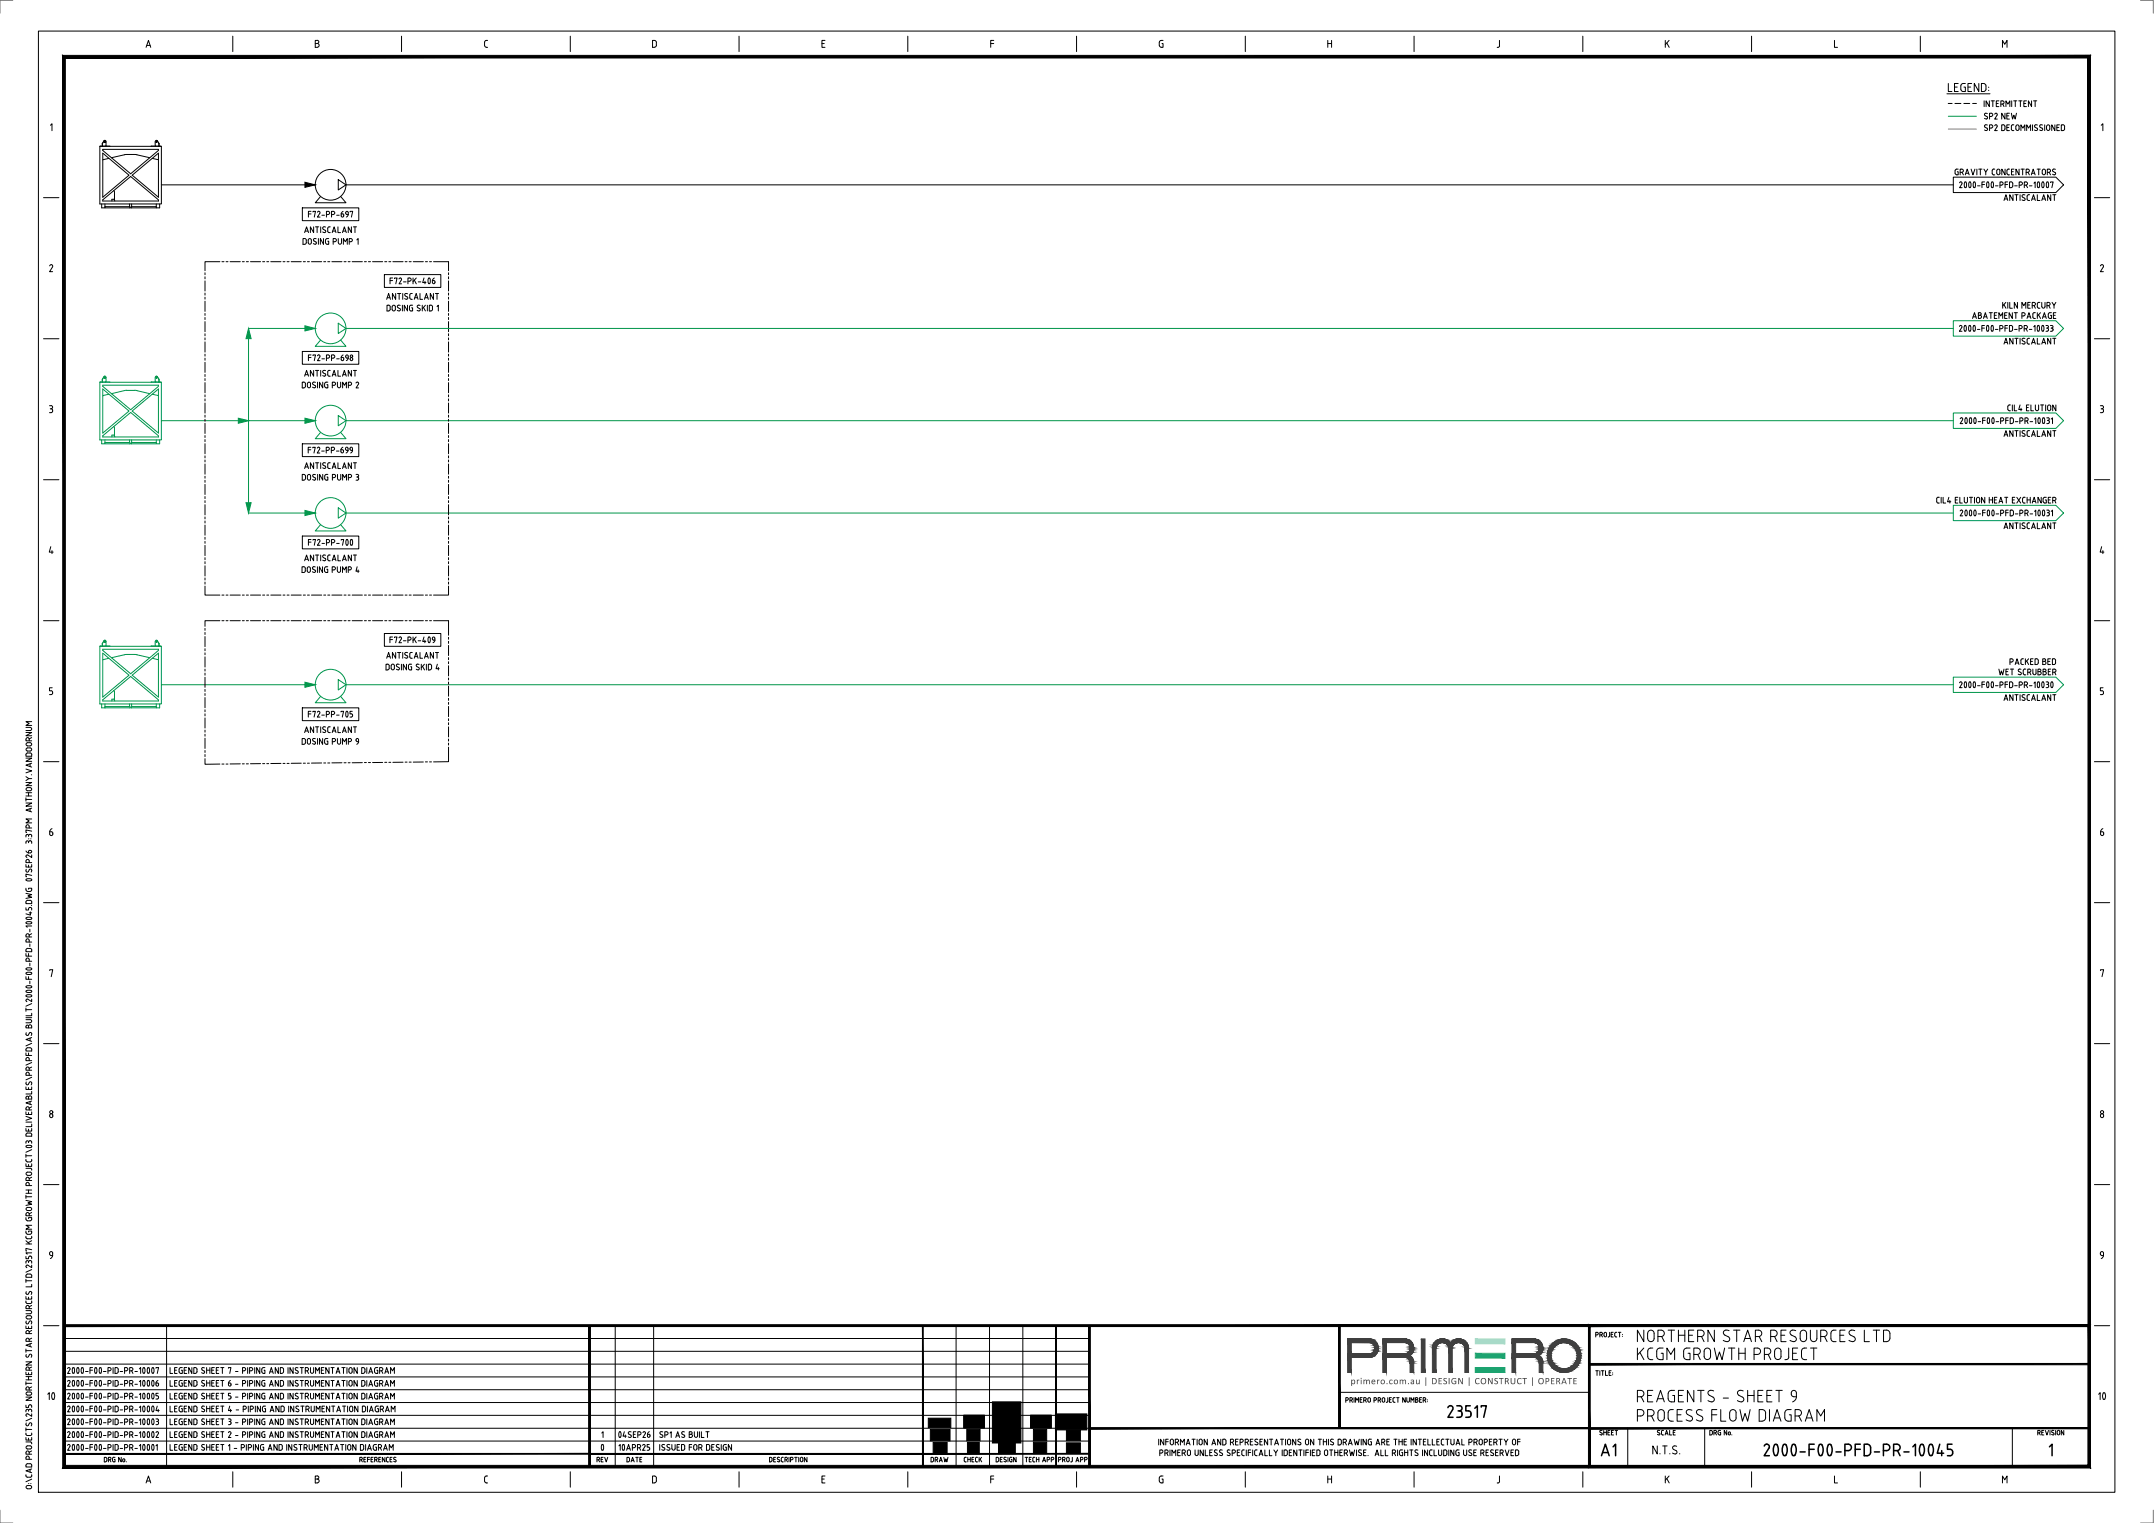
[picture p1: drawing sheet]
<svg xmlns="http://www.w3.org/2000/svg" width="841mm" height="594mm" viewBox="0 0 841 594" stroke-linecap="round" stroke-linejoin="round" font-family="sans-serif">
<g fill="none" stroke="#000" stroke-width=".39">
<path d="M15 12.1h810v570h-810zM759.5 36.6h16.8M38.9 57.1h24v22.5h-24zM39.1 57.1h3.8M39.9 56h.1M40.1 58.3h21.7v.4l-10.8 9.1-10.9-9.1zM40.1 59.7l10.2 8.6-10.2 8.6zM40.6 55l-.7 1v1M40.6 54.9l.5-.1 .3 .6M40.6 55l-.6 1v1.1M40.9 54.8h.1M40.9 55.2h.2l-.1 .4z"/>
<path d="M40.9 54.8l-.3 .1M40.9 55.1v.5M41.4 55.4l-.2 1.6M59 57.1h3.9M60.9 55.2h.2l-.1 .4zM61 54.8h.1M61 55.1v.5M61.1 54.8l.3 .1-.4-.1-.4 .3 .1 1.9M61.4 55l.7 1-.1 1.1M62 56h.1M760 40.4h1.5M762.6 40.4h2.3"/>
<path d="M766.1 40.4h2.2M769.5 40.4h1.5M39.7 79.6v1.5h22.6v-1.5M40.1 77.9l10.9-9.1 10.8 9.1v.5h-21.7zM40.9 79.6v1.5M42.5 61.8l-2.4 .6M44.4 74.3l.3 .7 .1 3.4M44.7 77.5l-1.1 .2v.7M48.5 60.4l-5 1.1M48.5 60.4h4.9M50.5 79.6v1M51.4 79.6l-.3 1.1"/>
<path d="M51.6 68.3l10.2-8.6v17.2zM52.6 60.3h.1M53.4 60.4l5 1.1M59.4 61.8l2.1 .4M61 79.6v1.5M61.5 62.2l.3 .2M62.9 72.1h60.1M125.1 76.6l-2.1 2.5h12l-2.1-2.5M132 70.1l3 2-3 2zM135 72.1h627M762 69.1h40l3 3-3 3h-40zM40.9 80.7h9.9"/>
<path d="M50.8 81l-.2 .1M51.1 81l.3 .1M51.4 80.6l9.6 .1M117.9 81.1h22.1v5h-22.1zM80 106.4v.8M80 108v.8M80 109.6v3.9M80 114.3v.8M80 115.9v.8M80 117.5v4M85.8 102.1h-5.8v3.5M86.6 102.1h.8"/>
<path d="M88.2 102.1h.7M89.7 102.1h4M94.5 102.1h.8M96.1 102.1h.8M97.7 102.1h3.9M102.4 102.1h.9M104.1 102.1h.7M105.6 102.1h4M110.4 102.1h.8M112 102.1h.8M113.6 102.1h3.9M118.3 102.1h.8"/>
<path d="M119.9 102.1h.8M121.5 102.1h4M126.3 102.1h.7M127.8 102.1h.9M129.5 102.1h3.9M134.2 102.1h.8M135.8 102.1h.8M137.4 102.1h4M142.2 102.1h.7M143.7 102.1h.8M145.3 102.1h4M149.9 107.1h22.1v5h-22.1z"/>
<path d="M150.1 102.1h.8M151.7 102.1h.7M153.2 102.1h4M158 102.1h.8M159.6 102.1h.8M161.2 102.1h3.9M165.9 102.1h.9M167.6 102.1h.7M169.1 102.1h5.9v3.5M175 106.4v.8M175 108v.8M175 109.6v3.9"/>
<path d="M175 117.5v4M80 122.3v.7M80 123.8v.8M80 125.4v4M80 130.2v.8M80 131.8v.8M80 133.4v3.9M80 138.1v.8M80 139.7v.8M117.9 137.1h22.1v5h-22.1zM175 122.3v.7M175 123.8v.8"/>
<path d="M175 125.4v4M175 130.2v.8M175 131.8v.8M175 133.4v3.9M175 138.1v.8M175 139.7v.8M80 141.3v4M80 146.1v.8M80 147.7v.7M80 149.2v4M80 154v.8M80 155.6v.8"/>
<path d="M80 157.2v3.9M175 141.3v4M175 146.1v.8M175 147.7v.7M175 149.2v4M175 154v.8M175 155.6v.8M175 157.2v3.9M80 161.9v.8M80 163.5v.8M80 165.1v4M80 169.9v.8"/>
<path d="M80 171.5v.8M80 173.1v3.9M80 177.8v.8M80 179.4v.8M117.9 173.1h22.1v5h-22.1zM175 161.9v.8M175 163.5v.8M175 165.1v4M175 169.9v.8M175 171.5v.8M175 173.1v3.9M175 177.8v.8"/>
<path d="M175 179.4v.8M80 181v4M80 185.8v.7M80 187.3v.8M80 188.9v4M80 193.7v.8M80 195.3v.8M80 196.9v3.9M175 181v4M175 185.8v.7M175 187.3v.8M175 188.9v4"/>
<path d="M175 193.7v.8M175 195.3v.8M175 196.9v3.9M80 201.6v.8M80 203.2v.8M80 204.8v4M80 209.6v.8M80 211.2v.7M80 212.7v4M80 217.5v.8M80 219.1v.8M117.9 209.1h22.1v5h-22.1z"/>
<path d="M175 201.6v.8M175 203.2v.8M175 204.8v4M175 209.6v.8M175 211.2v.7M175 212.7v4M175 217.5v.8M175 219.1v.8M80 220.7v4M80 225.4v.8M80 227v.9M80 228.6v3.5h5.8"/>
<path d="M86.6 232.1h.8M88.2 232.1h.7M89.7 232.1h4M94.5 232.1h.8M96.1 232.1h.8M97.7 232.1h3.9M102.4 232.1h.9M104.1 232.1h.7M105.6 232.1h4M110.4 232.1h.8M112 232.1h.8M113.6 232.1h3.9"/>
<path d="M118.3 232.1h.8M119.9 232.1h.8M121.5 232.1h4M126.3 232.1h.7M127.8 232.1h.9M129.5 232.1h3.9M134.2 232.1h.8M135.8 232.1h.8M137.4 232.1h4M142.2 232.1h.7M143.7 232.1h.8M145.3 232.1h4"/>
<path d="M150.1 232.1h.8M151.7 232.1h.7M153.2 232.1h4M158 232.1h.8M159.6 232.1h.8M161.2 232.1h3.9M165.9 232.1h.9M167.6 232.1h.7M175 228.6v3.5h-5.9M175 220.7v4M175 225.4v.8M175 227v.9"/>
<path d="M80 245.1v.8M80 246.7v.8M80 248.3v3.9M80 253v.8M80 254.6v.8M80 256.2v4M85.8 242.1h-5.8v2.2M86.6 242.1h.8M88.2 242.1h.7M89.7 242.1h4M94.5 242.1h.8M96.1 242.1h.8"/>
<path d="M97.7 242.1h3.9M102.4 242.1h.9M104.1 242.1h.7M105.6 242.1h4M110.4 242.1h.8M112 242.1h.8M113.6 242.1h3.9M118.3 242.1h.8M119.9 242.1h.8M121.5 242.1h4M126.3 242.1h.7M127.8 242.1h.9"/>
<path d="M129.5 242.1h3.9M134.2 242.1h.8M135.8 242.1h.8M137.4 242.1h4M142.2 242.1h.7M143.7 242.1h.8M145.3 242.1h4M149.9 247.1h22.1v5h-22.1zM150.1 242.1h.8M151.7 242.1h.7M153.2 242.1h4M158 242.1h.8"/>
<path d="M159.6 242.1h.8M161.2 242.1h3.9M165.9 242.1h.9M167.6 242.1h.7M169.1 242.1h5.9v5.7M175 248.6v.8M175 250.2v.8M175 251.8v3.9M175 259.7v4M80 261v.8M80 262.6v.8M80 264.2v3.9"/>
<path d="M80 268.9v.8M80 270.5v.8M80 272.1v4M80 276.9v.7M80 278.4v.8M117.9 276.1h22.1v5h-22.1zM175 264.5v.7M175 266v.8M175 267.6v4M175 272.4v.8M175 274v.8M175 275.6v3.9"/>
<path d="M80 280v4M80 284.8v.8M80 286.4v.8M80 288v3.9M80 292.7v.8M80 294.3v.8M80 295.9v2.2l5.8-.1M86.6 298h.8M88.2 298h.7M93.7 298h-4M94.5 298h.8M96.1 298h.8"/>
<path d="M101.6 297.9h-3.9M102.4 297.9h.9M104.1 297.9h.7M109.6 297.8h-4M110.4 297.8h.8M112 297.8h.8M117.5 297.7h-3.9M118.3 297.7h.8M119.9 297.7h.8M125.5 297.6l-4 .1M126.3 297.6h.7M127.8 297.6h.9"/>
<path d="M133.4 297.5l-3.9 .1M134.2 297.5h.8M135.8 297.5h.8M141.4 297.5h-4M142.2 297.4h.7M143.7 297.4h.8M149.3 297.4h-4M150.1 297.4h.8M151.7 297.4h.7M157.2 297.3l-4 .1M158 297.3h.8M159.6 297.3h.8"/>
<path d="M165.1 297.2l-3.9 .1M165.9 297.2h.9M167.6 297.2h.7M175 291.4v5.7l-5.9 .1M175 280.3v.8M175 281.9v.8M175 283.5v4M175 288.3v.8M175 289.9v.7"/>
<circle cx="129" cy="72.1" r="6"/>
</g>
<g fill="none" stroke="#00954a" stroke-width=".39">
<path d="M760 45.4h11M123 128.1h-26.1v72h26.1M125.1 132.6l-2.1 2.5h12l-2.1-2.5M132 126.1l3 2-3 2zM135 128.1h627M762 125.1h40l3 3-3 3h-40zM38.9 149.1h24v22.5h-24zM39.1 149.1h3.8M39.9 148h.1M40.1 150.3h21.7v.4l-10.8 9.1-10.9-9.1zM40.1 151.7l10.2 8.6-10.2 8.6zM40.9 147.2h.2l-.1 .4z"/>
<path d="M40.9 147.1v.5M40.9 146.8l-1 1.2v1M41.4 147.4l-.2 1.6M41.4 147.4l-.1-.5-.5-.1a2.16 2.16 0 0 0-.8 2.3M42.5 153.8l-2.4 .6M48.5 152.4l-5 1.2M49.4 152.3h3.1M49.4 152.2l-.9 .1M52.5 152.2l.9 .1M52.6 152.2h.1M53.4 152.4l5 1.2M59 149.1h3.9"/>
<path d="M59.4 153.8l2.1 .4M60.9 147.2h.2l-.1 .4zM61 146.8l.4 .1M61 147.1v.5M61.3 146.9l-.3-.2-.4 .4 .1 1.9M61.4 147l.7 1-.1 1.1M61.5 154.3l.3 .1M62 148h.1M39.7 171.6v1.5h22.6v-1.5M40.1 170l10.9-9.1 10.8 9.1v.4h-21.7zM40.9 171.6v1M44.4 166.4l.3 .6"/>
<path d="M44.7 169.5l-1.1 .2v.7M44.7 167l.1 3.4M50.5 171.6v1M50.8 173l-.2 .1M50.8 172.7l-9.9-.1v.5M51.1 173l.3 .1M51.4 171.6l-.3 1.1M51.4 172.6h9.6v.5M51.6 160.3l10.2-8.6v17.2zM61 171.6v1M62.9 164.1h60.1M125.1 168.7l-2.1 2.4h12l-2.1-2.4"/>
<path d="M132 162.1l3 2-3 2zM135 164.1h627M762 161.1h40l3 3-3 3h-40zM132 198.1l3 2-3 2zM762 197.1h40l3 3-3 3h-40zM125.1 204.7l-2.1 2.4h12l-2.1-2.4M135 200.1h627M38.9 252.1h24v22.5h-24zM39.1 252.1h3.8M39.9 251h.1M40.1 253.3h21.7v.4l-10.8 9.1-10.9-9.1zM40.1 254.8l10.2 8.6-10.2 8.5z"/>
<path d="M40.9 250.2h.2l-.1 .4zM40.9 250.1v.5M40.9 249.8v-.1a2.28 2.28 0 0 0-1 2.3M41.4 250.4l-.2 1.6M41.4 250.4l-.1-.5-.5-.1a2.21 2.21 0 0 0-.8 2.3M42.5 256.8l-2.4 .6M48.5 255.4l-5 1.2M48.5 255.4h4.9M52.6 255.3h.1M53.4 255.4l5 1.2M59 252.1h3.9M59.4 256.8l2.1 .5"/>
<path d="M60.9 250.2h.2l-.1 .4zM61 249.8l.4 .1M61 250.1v.5M61.3 249.9l-.3-.2-.4 .4 .1 1.9M61.4 250l.7 1-.1 1.1M61.5 257.3l.3 .1M62 251h.1M39.7 274.6v1.5h22.6v-1.5M40.1 273l10.9-9.1 10.8 9.1v.4h-21.7zM40.9 274.6v1M44.4 269.4l.3 .6 .1 3.4M44.7 272.5l-1.1 .2v.7"/>
<path d="M50.5 274.6v1M50.8 276l-.2 .1M50.8 275.7l-9.9-.1v.5M51.1 276l.3 .1M51.4 274.6l-.3 1.1M51.4 275.6h9.6v.5M51.6 263.4l10.2-8.6v17.1zM61 274.6v1M62.9 267.1h60.1M125.1 271.7l-2.1 2.4h12l-2.1-2.4M132 265.1l3 2-3 2zM135 267.1h627"/>
<path d="M762 264.1h40l3 3-3 3h-40z"/>
<circle cx="129" cy="128.1" r="6"/>
<circle cx="129" cy="164.1" r="6"/>
<circle cx="129" cy="200.1" r="6"/>
<circle cx="129" cy="267.1" r="6"/>
</g>
<path d="M119 71.1l4 1-4 1z" fill="#000" stroke="#000" stroke-width=".39"/>
<g fill="#00954a" stroke="#00954a" stroke-width=".39">
<path d="M119 266.1l4 1-4 1z"/>
<path d="M119 163.1l4 1-4 1z"/>
<path d="M93 163.1l3.9 1-3.9 1z"/>
<path d="M119 199.1l4 1-4 1z"/>
<path d="M96 196.1h2l-1.1 4z"/>
<path d="M119 127.1l4 1-4 1z"/>
<path d="M96.9 128.1l1.1 4h-2z"/>
</g>
<path d="M760 50.3h11" fill="none" stroke="#ff7f00" stroke-width=".39"/>
<g fill="#3f3f3f" stroke="#3f3f3f" stroke-width=".39">
<path d="M568.5 522.3h1z"/>
<path d="M609.1 522.4h2.1z"/>
<path d="M608.1 535.1h4l-.9 .2z"/>
<path d="M525.7 522.3h9.2zM525.7 522.3h9.2z"/>
<path d="M525.7 522.3l9.8 .2zM525.7 522.3l9.8 .2z"/>
<path d="M525.7 522.5l10.4 .3-.6-.3zM525.7 522.5l10.4 .3h-10.4z"/>
<path d="M525.7 522.8l10.9 .4-.5-.4zM525.7 522.8l10.9 .4h-10.9z"/>
<path d="M525.7 523.2l11.3 .5-.4-.5zM525.7 523.2l11.3 .5h-11.3z"/>
<path d="M525.7 523.7h11.3zM525.7 523.7h11.3z"/>
<path d="M534.3 523.7h2.7zM534.3 523.7h2.7z"/>
<path d="M534.6 523.7l2.4 .1zM534.6 523.7l2.4 .1z"/>
<path d="M535 523.8l2.2 .2zM535 523.8l2.2 .2z"/>
<path d="M535.3 524l2 .3-.1-.3zM535.3 524l2 .3h-1.7zM535.6 524.3h1.7zM535.6 524.3h1.7z"/>
<path d="M535.6 524.3l1.8 .3-.1-.3zM535.6 524.3l1.8 .3h-1.6z"/>
<path d="M535.8 524.6l1.7 .3-.1-.3zM535.8 524.6l1.7 .3h-1.5z"/>
<path d="M536 524.9h1.5zM536 524.9h1.5z"/>
<path d="M536 524.9l1.6 .4-.1-.4zM536 524.9l1.6 .4h-1.4z"/>
<path d="M536.2 525.3l1.4 .2v-.2zM536.2 525.3l1.4 .2h-1.4z"/>
<path d="M536.2 525.5l1.4 .2zM536.2 525.5l1.4 .2z"/>
<path d="M536.2 525.7l1.4 .3v-.3zM536.2 525.7l1.4 .3h-1.4z"/>
<path d="M536.2 526l1.4 .2zM536.2 526l1.4 .2z"/>
<path d="M536.2 526.2l1.4 .3v-.3zM536.2 526.2l1.4 .3h-1.4z"/>
<path d="M536.2 526.5l1.3 .4 .1-.4zM536.2 526.5l1.3 .4h-1.5zM536 526.9h1.5zM536 526.9h1.5z"/>
<path d="M536 526.9l1.4 .3 .1-.3zM536 526.9l1.4 .3h-1.6z"/>
<path d="M535.8 527.2l1.5 .3 .1-.3zM535.8 527.2l1.5 .3h-1.7zM535.6 527.5h1.7zM535.6 527.5h1.7z"/>
<path d="M535.6 527.5l1.6 .2 .1-.2zM535.3 527.7l.3-.2 1.6 .2z"/>
<path d="M535.3 527.7l1.7 .2 .2-.2zM535 527.9l.3-.2 1.7 .2z"/>
<path d="M535 527.9h2zM534.6 528h2.4z"/>
<path d="M534.6 528h2.4zM534.3 528h2.7z"/>
<path d="M525.7 523.7l1.4 4.3v-4.3zM525.7 523.7l1.4 4.3h-1.4z"/>
<path d="M525.7 528h11.3zM525.7 528h11.3z"/>
<path d="M525.7 528l10.9 .5 .4-.5zM525.7 528l10.9 .5h-10.9z"/>
<path d="M525.7 528.5l10.4 .4 .5-.4zM525.7 528.5l10.4 .4h-10.4z"/>
<path d="M525.7 528.9l9.8 .3 .6-.3zM525.7 528.9l9.8 .3h-9.8z"/>
<path d="M525.7 529.2h9.8zM525.7 529.2l9.2 .2z"/>
<path d="M525.7 529.4h9.2zM525.7 529.4l8.6 .1z"/>
<path d="M525.7 529.5l1.4 5.9v-5.9zM525.7 529.5l1.4 5.9h-1.4z"/>
<path d="M539.4 522.3h9.4zM539.4 522.3h9.4z"/>
<path d="M539.4 522.3l10 .2-.6-.2zM539.4 522.3l10 .2h-10z"/>
<path d="M539.4 522.5l10.6 .3-.6-.3zM539.4 522.5l10.6 .3h-10.6z"/>
<path d="M539.4 522.8l11.1 .5-.5-.5zM539.4 522.8l11.1 .5h-11.1z"/>
<path d="M539.4 523.3l11.4 .4-.3-.4zM539.4 523.3l11.4 .4h-11.4z"/>
<path d="M548.1 523.7h2.7zM548.1 523.7h2.7z"/>
<path d="M548.5 523.7l2.4 .1zM548.5 523.7l2.4 .1z"/>
<path d="M548.7 523.8h2.2zM548.7 523.8h2.2z"/>
<path d="M548.8 523.8l2.2 .2zM548.8 523.8l2.2 .2z"/>
<path d="M549.1 524l2 .3-.1-.3zM549.1 524l2 .3h-1.7z"/>
<path d="M549.4 524.3l1.8 .1zM549.4 524.3l1.8 .1z"/>
<path d="M549.5 524.4l1.7 .2zM549.5 524.4l1.7 .2z"/>
<path d="M549.7 524.6l1.6 .3-.1-.3zM549.7 524.6l1.6 .3h-1.5z"/>
<path d="M549.8 524.9l1.6 .2zM549.8 524.9l1.6 .2z"/>
<path d="M549.9 525.1l1.5 .2v-.2zM549.9 525.1l1.5 .2h-1.4z"/>
<path d="M550 525.3l1.5 .4-.1-.4zM550 525.3l1.5 .4h-1.5z"/>
<path d="M550 525.7l1.5 .1zM550 525.7l1.5 .1z"/>
<path d="M550 525.8l1.4 .2 .1-.2zM550 525.8l1.4 .2h-1.4z"/>
<path d="M550 526l1.4 .4v-.4zM550 526l1.4 .4h-1.4z"/>
<path d="M550 526.4l1.4 .1zM550 526.4l1.4 .1z"/>
<path d="M550 526.5l1.3 .4 .1-.4zM550 526.5l1.3 .4h-1.5z"/>
<path d="M549.8 526.9l1.5 .2v-.2zM549.8 526.9l1.5 .2h-1.6z"/>
<path d="M549.7 527.1h1.6zM549.7 527.1l1.5 .1z"/>
<path d="M549.7 527.2l1.4 .3 .1-.3zM549.7 527.2l1.4 .3h-1.7z"/>
<path d="M549.4 527.5l1.6 .2 .1-.2zM549.1 527.7l.3-.2 1.6 .2z"/>
<path d="M549.1 527.7h1.9zM549.1 527.7h1.9z"/>
<path d="M549.1 527.7h1.9zM548.8 527.9h2.1z"/>
<path d="M548.8 527.9h2.1zM548.5 528h2.3z"/>
<path d="M548.5 528h2.3zM548.1 528h2.7z"/>
<path d="M539.4 523.7l1.5 4.3v-4.3zM539.4 523.7l1.5 4.3h-1.5z"/>
<path d="M539.4 528l11.2 .3 .2-.3zM539.4 528l11.2 .3h-11.2z"/>
<path d="M539.4 528.3l10.7 .5 .5-.5zM539.4 528.3l10.7 .5h-10.7z"/>
<path d="M539.4 528.8l11.2 .4-.5-.4zM539.4 528.8l11.2 .4h-11.2z"/>
<path d="M539.4 529.2l11.4 .3-.2-.3zM539.4 529.2l11.4 .3h-11.4z"/>
<path d="M548.1 529.5h2.7zM548.1 529.5h2.7z"/>
<path d="M548.4 529.5l2.5 .1zM548.4 529.5l2.5 .1z"/>
<path d="M548.8 529.6l2.2 .1zM548.8 529.6l2.2 .1z"/>
<path d="M549 529.7l2 .1zM549 529.7l2 .1z"/>
<path d="M549.1 529.8l2 .2-.1-.2zM549.1 529.8l2 .2z"/>
<path d="M549.4 530l1.8 .2-.1-.2zM549.4 530l1.8 .2h-1.6z"/>
<path d="M549.6 530.2l1.6 .1zM549.6 530.2l1.6 .1z"/>
<path d="M549.7 530.3l1.6 .2-.1-.2zM549.7 530.3l1.6 .2z"/>
<path d="M549.8 530.5l1.6 .4-.1-.4zM549.8 530.5l1.6 .4h-1.5z"/>
<path d="M549.9 530.9l1.5 .1zM549.9 530.9l1.5 .1z"/>
<path d="M550 531l1.4 .3v-.3zM550 531l1.4 .3h-1.4z"/>
<path d="M550 531.3l1.5 .3-.1-.3zM550 531.3l1.5 .3h-1.5z"/>
<path d="M550 531.6l1.5 3.8v-3.8zM550 531.6l1.5 3.8h-1.5z"/>
<path d="M539.4 529.5l1.5 5.9v-5.9zM539.4 529.5l1.5 5.9h-1.5z"/>
<path d="M554.4 522.3l1.5 13.1v-13.1zM554.4 522.3l1.5 13.1h-1.5z"/>
<path d="M562.7 522.3h.4zM562.1 522.3h1z"/>
<path d="M562.1 522.3h1.2zM562 522.3h1.3z"/>
<path d="M568.5 522.3h1.1zM568.3 522.3h1.3z"/>
<path d="M562 522.3l1.7 .1zM561.6 522.4h2.1z"/>
<path d="M568.3 522.3l1.8 .1zM567.9 522.4h2.2z"/>
<path d="M567.9 522.4h2.3zM567.7 522.4h2.5z"/>
<path d="M561.6 522.4h2.3zM561.4 522.4h2.5z"/>
<path d="M561.4 522.4l2.9 .2zM561 522.6h3.3z"/>
<path d="M567.7 522.4l2.9 .2zM567.4 522.6h3.2z"/>
<path d="M567.4 522.6l3.3 .1zM567.2 522.7h3.5z"/>
<path d="M561 522.6l3.4 .1zM560.9 522.7h3.5z"/>
<path d="M567.2 522.7l4 .2zM566.8 522.9l.4-.2 4 .2z"/>
<path d="M560.9 522.7l3.9 .2zM560.5 522.9l.4-.2 3.9 .2z"/>
<path d="M566.8 522.9l4.4 .1zM566.7 523h4.5z"/>
<path d="M560.5 522.9l4.4 .1zM560.5 522.9l4.4 .1z"/>
<path d="M560.4 523l4.9 .3-.4-.3zM560 523.3l.4-.3 4.9 .3z"/>
<path d="M566.7 523l4.9 .3-.4-.3zM566.3 523.3l.4-.3 4.9 .3z"/>
<path d="M566.3 523.3h5.4zM566.2 523.3h5.5z"/>
<path d="M560 523.3h5.4zM560 523.3h5.4z"/>
<path d="M566.2 523.3l5.9 .4-.4-.4zM566.2 523.3l5.9 .4h-6.2z"/>
<path d="M559.9 523.3l5.8 .4-.3-.4zM559.9 523.3l5.8 .4h-6.1z"/>
<path d="M565.9 523.7h6.2zM565.9 523.7h6.2z"/>
<path d="M559.6 523.7h6.1zM559.6 523.7h6.1z"/>
<path d="M569.2 523.7l2.9 .1zM569.2 523.7l2.9 .1z"/>
<path d="M565.9 523.7h2.8zM565.9 523.7l2.4 .1z"/>
<path d="M562.9 523.7l2.9 .1zM562.9 523.7l2.9 .1z"/>
<path d="M559.6 523.7h2.8zM559.5 523.8h2.5z"/>
<path d="M565.8 523.8h2.5zM565.8 523.8h2.5z"/>
<path d="M563.3 523.8h2.5zM563.3 523.8h2.5z"/>
<path d="M569.6 523.8l2.6 .1zM569.6 523.8l2.6 .1z"/>
<path d="M563.3 523.8h5zM563.3 523.8l4.6 .1z"/>
<path d="M559.5 523.8h2.5zM559.5 523.8l2.1 .1z"/>
<path d="M570.1 523.9l2.3 .2-.2-.2zM570.1 523.9l2.3 .2z"/>
<path d="M563.8 523.9l3.7 .2 .4-.2zM563.8 523.9l3.7 .2z"/>
<path d="M559.4 523.9l1.8 .2 .4-.2zM559.4 523.9l1.8 .2h-2z"/>
<path d="M570.4 524.1h2zM570.4 524.1h2z"/>
<path d="M559.2 524.1h1.9zM559.2 524.1h2z"/>
<path d="M570.5 524.1l2 .3-.1-.3zM570.5 524.1l2 .3h-1.7z"/>
<path d="M564.1 524.1l3.1 .3 .3-.3zM564.1 524.1l3.1 .3h-2.7z"/>
<path d="M559.2 524.1l1.6 .3 .3-.3zM559.2 524.1l1.6 .3h-1.7z"/>
<path d="M559.1 524.4l1.5 .3 .2-.3zM559.1 524.4l1.5 .3h-1.6z"/>
<path d="M570.8 524.4l1.8 .3-.1-.3zM570.8 524.4l1.8 .3h-1.6z"/>
<path d="M571 524.7h1.6zM571 524.7h1.6z"/>
<path d="M564.5 524.4l2.4 .3 .3-.3zM564.5 524.4l2.4 .3h-2.2z"/>
<path d="M559 524.7h1.6zM559 524.7h1.6z"/>
<path d="M571 524.7l1.8 .4-.2-.4zM571 524.7l1.8 .4h-1.6z"/>
<path d="M564.7 524.7l2 .4 .2-.4zM564.7 524.7l2 .4h-1.8z"/>
<path d="M559 524.7l1.4 .4 .2-.4zM559 524.7l1.4 .4h-1.5z"/>
<path d="M571.2 525.1l1.6 .2v-.2zM571.2 525.1l1.6 .2h-1.5z"/>
<path d="M558.9 525.1l1.4 .2 .1-.2zM558.9 525.1l1.4 .2h-1.5z"/>
<path d="M571.3 525.3l1.5 .2v-.2zM571.3 525.3l1.5 .2h-1.4z"/>
<path d="M564.9 525.1l1.6 .4 .2-.4zM564.9 525.1l1.6 .4h-1.4z"/>
<path d="M558.8 525.3l1.4 .2 .1-.2zM558.8 525.3l1.4 .2h-1.4z"/>
<path d="M571.4 525.5l1.5 .4-.1-.4zM571.4 525.5l1.5 .4h-1.5z"/>
<path d="M565.1 525.5l1.4 .4v-.4zM565.1 525.5l1.4 .4h-1.4z"/>
<path d="M558.8 525.5l1.4 .4v-.4zM558.8 525.5l1.4 .4h-1.4z"/>
<path d="M571.4 525.9l1.5 9.5v-9.5zM571.4 525.9l1.5 9.5h-1.5z"/>
<path d="M565.1 525.9l1.4 9.5v-9.5zM565.1 525.9l1.4 9.5h-1.4z"/>
<path d="M558.8 525.9l1.4 9.5v-9.5zM558.8 525.9l1.4 9.5h-1.4z"/>
<path d="M609.1 522.4l3 .2zM608.1 522.6l1-.2 3 .2z"/>
<path d="M608.1 522.6l5 .4-1-.4zM607.1 523l1-.4 5 .4z"/>
<path d="M607.1 523l6.9 .5-.9-.5zM606.3 523.5l.8-.5 6.9 .5z"/>
<path d="M606.3 523.5l7.9 .2-.2-.2zM606.3 523.5l7.9 .2h-8.1z"/>
<path d="M610.2 523.7l4.1 .1zM610.2 523.7l4.1 .1z"/>
<path d="M606.1 523.7h4.1zM606 523.8h3.3z"/>
<path d="M611 523.8l3.6 .2-.3-.2zM611 523.8l3.6 .2z"/>
<path d="M606 523.8l2.4 .2 .9-.2zM606 523.8l2.4 .2h-2.7z"/>
<path d="M611.9 524l2.9 .2zM611.9 524l2.9 .2z"/>
<path d="M605.7 524h2.7zM605.5 524.2h2.5z"/>
<path d="M612.3 524.2l2.6 .2-.1-.2zM612.3 524.2l2.6 .2z"/>
<path d="M605.5 524.2l2.1 .2 .4-.2zM605.5 524.2l2.1 .2h-2.3z"/>
<path d="M612.7 524.4l2.7 .5-.5-.5zM612.7 524.4l2.7 .5h-2z"/>
<path d="M605.3 524.4l1.5 .5 .8-.5zM605.3 524.4l1.5 .5h-1.9z"/>
<path d="M613.4 524.9h2zM613.4 524.9h2z"/>
<path d="M604.9 524.9h1.9zM604.8 524.9h2z"/>
<path d="M613.5 524.9l2.3 .6-.4-.6zM613.5 524.9l2.3 .6h-1.8z"/>
<path d="M604.8 524.9l1.4 .6 .6-.6zM604.8 524.9l1.4 .6h-1.7z"/>
<path d="M614 525.5l1.9 .3-.1-.3zM614 525.5l1.9 .3h-1.6z"/>
<path d="M604.5 525.5l1.5 .3 .2-.3zM604.5 525.5l1.5 .3h-1.7z"/>
<path d="M614.3 525.8l1.8 .5-.2-.5zM614.3 525.8l1.8 .5h-1.5z"/>
<path d="M604.3 525.8l1.4 .5 .3-.5zM604.3 525.8l1.4 .5h-1.6z"/>
<path d="M614.6 526.3l1.8 .5-.3-.5zM614.6 526.3l1.8 .5h-1.6z"/>
<path d="M604.1 526.3l1.4 .5 .2-.5zM604.1 526.3l1.4 .5h-1.6z"/>
<path d="M614.8 526.8l1.6 .3v-.3zM614.8 526.8l1.6 .3h-1.5z"/>
<path d="M603.9 526.8l1.4 .3 .2-.3zM603.9 526.8l1.4 .3h-1.5z"/>
<path d="M614.9 527.1l1.7 .7-.2-.7zM614.9 527.1l1.7 .7h-1.5z"/>
<path d="M603.8 527.1l1.3 .7 .2-.7zM603.8 527.1l1.3 .7h-1.4z"/>
<path d="M615.1 527.8l1.5 .1zM615.1 527.8l1.5 .1z"/>
<path d="M603.7 527.8h1.4zM603.7 527.8l1.4 .1z"/>
<path d="M615.2 527.9l1.5 .9-.1-.9zM615.2 527.9l1.5 .9h-1.5z"/>
<path d="M603.6 527.9l1.4 .9 .1-.9zM603.6 527.9l1.4 .9h-1.4z"/>
<path d="M615.2 528.8l1.4 .9 .1-.9zM615.2 528.8l1.4 .9h-1.4z"/>
<path d="M603.6 528.8l1.5 .9-.1-.9zM603.6 528.8l1.5 .9h-1.5z"/>
<path d="M615.2 529.7h1.4zM615.2 529.7l1.4 .2z"/>
<path d="M603.6 529.7l1.5 .2zM603.6 529.7l1.5 .2z"/>
<path d="M615.1 529.9l1.3 .7 .2-.7zM615.1 529.9l1.3 .7h-1.5z"/>
<path d="M603.7 529.9l1.6 .7-.2-.7zM603.7 529.9l1.6 .7h-1.5z"/>
<path d="M614.9 530.6l1.5 .2v-.2zM614.9 530.6l1.5 .2h-1.6z"/>
<path d="M603.8 530.6l1.7 .2-.2-.2zM603.8 530.6l1.7 .2h-1.6z"/>
<path d="M614.8 530.8l1.3 .6 .3-.6zM614.8 530.8l1.3 .6h-1.5z"/>
<path d="M603.9 530.8l1.8 .6-.2-.6zM603.9 530.8l1.8 .6h-1.6z"/>
<path d="M614.6 531.4l1.3 .4 .2-.4zM614.6 531.4l1.3 .4h-1.6z"/>
<path d="M604.1 531.4l1.9 .4-.3-.4zM604.1 531.4l1.9 .4h-1.7z"/>
<path d="M614.3 531.8l1.5 .3 .1-.3zM614.3 531.8l1.5 .3h-1.8z"/>
<path d="M604.3 531.8l1.9 .3-.2-.3zM604.3 531.8l1.9 .3h-1.7z"/>
<path d="M614 532.1l1.4 .6 .4-.6zM613.5 532.7l.5-.6 1.4 .6z"/>
<path d="M604.5 532.1l2.3 .6-.6-.6zM604.5 532.1l2.3 .6h-2z"/>
<path d="M613.5 532.7h1.9zM613.5 532.7h1.9z"/>
<path d="M604.8 532.7h2zM604.8 532.7h2z"/>
<path d="M613.4 532.7l1.5 .5 .5-.5zM612.7 533.2l.7-.5 1.5 .5z"/>
<path d="M604.9 532.7l2.7 .5-.8-.5zM604.9 532.7l2.7 .5h-2.3z"/>
<path d="M612.7 533.2l2.1 .3 .1-.3zM612.3 533.5l.4-.3 2.1 .3z"/>
<path d="M605.3 533.2l2.7 .3zM605.3 533.2l2.7 .3h-2.5z"/>
<path d="M612.3 533.5h2.5zM611.9 533.6h2.7z"/>
<path d="M605.5 533.5l2.9 .1zM605.5 533.5l2.9 .1z"/>
<path d="M611.9 533.6l2.4 .3 .3-.3zM611 533.9l.9-.3 2.4 .3z"/>
<path d="M605.7 533.6l3.6 .3zM605.7 533.6l3.6 .3h-3.3z"/>
<path d="M611 533.9h3.3zM610.2 533.9h4z"/>
<path d="M606 533.9h4.2zM606 533.9h4.2z"/>
<path d="M606.1 533.9l7.9 .2 .2-.2zM606.1 533.9l7.9 .2h-7.7z"/>
<path d="M606.3 534.1l6.8 .5 .9-.5zM606.3 534.1l6.8 .5h-6z"/>
<path d="M607.1 534.6l5 .5 1-.5zM607.1 534.6l5 .5h-4z"/>
<path d="M608.1 535.1l3.1 .2zM609.1 535.3h2.1z"/>
<path d="M589.8 522.3h9.3zM589.8 522.3h9.3z"/>
<path d="M589.8 522.3l9.9 .2-.6-.2zM589.8 522.3l9.9 .2h-9.9z"/>
<path d="M589.8 522.5l10.5 .3-.6-.3zM589.8 522.5l10.5 .3h-10.5z"/>
<path d="M589.8 522.8l11 .5-.5-.5zM589.8 522.8l11 .5h-11z"/>
<path d="M589.8 523.3l11.4 .4-.4-.4zM589.8 523.3l11.4 .4h-11.4z"/>
<path d="M598.5 523.7h2.7zM598.5 523.7h2.7z"/>
<path d="M598.8 523.7l2.5 .1zM598.8 523.7l2.5 .1z"/>
<path d="M599.1 523.8h2.2zM599.1 523.8h2.2z"/>
<path d="M599.2 523.8l2.1 .2zM599.2 523.8l2.1 .2z"/>
<path d="M599.5 524l2 .3-.2-.3zM599.5 524l2 .3h-1.7z"/>
<path d="M599.8 524.3l1.8 .1zM599.8 524.3l1.8 .1z"/>
<path d="M599.9 524.4l1.7 .2zM599.9 524.4l1.7 .2z"/>
<path d="M600 524.6l1.7 .3-.1-.3zM600 524.6l1.7 .3h-1.5z"/>
<path d="M600.2 524.9l1.6 .2zM600.2 524.9l1.6 .2z"/>
<path d="M600.3 525.1l1.5 .2v-.2zM600.3 525.1l1.5 .2h-1.5z"/>
<path d="M600.3 525.3l1.6 .4-.1-.4zM600.3 525.3l1.6 .4h-1.5z"/>
<path d="M600.4 525.7l1.5 .1zM600.4 525.7l1.5 .1z"/>
<path d="M600.4 525.8l1.5 .2v-.2zM600.4 525.8l1.5 .2h-1.5z"/>
<path d="M600.4 526l1.4 .4 .1-.4zM600.4 526l1.4 .4h-1.4z"/>
<path d="M600.4 526.4l1.4 .1zM600.4 526.4l1.4 .1z"/>
<path d="M600.3 526.5l1.4 .4 .1-.4zM600.3 526.5l1.4 .4h-1.5z"/>
<path d="M600.2 526.9l1.4 .2 .1-.2zM600.2 526.9l1.4 .2h-1.5z"/>
<path d="M600.1 527.1h1.5zM600.1 527.1l1.5 .1z"/>
<path d="M600 527.2l1.5 .3 .1-.3zM600 527.2l1.5 .3h-1.7z"/>
<path d="M599.8 527.5l1.6 .2 .1-.2zM599.5 527.7l.3-.2 1.6 .2z"/>
<path d="M599.5 527.7h1.9zM599.5 527.7h1.9z"/>
<path d="M599.5 527.7h1.9zM599.2 527.9h2.1z"/>
<path d="M599.2 527.9h2.1zM598.8 528h2.4z"/>
<path d="M598.8 528h2.4zM598.5 528h2.7z"/>
<path d="M589.8 523.7l1.4 4.3v-4.3zM589.8 523.7l1.4 4.3h-1.4z"/>
<path d="M589.8 528l11.2 .3 .2-.3zM589.8 528l11.2 .3h-11.2z"/>
<path d="M589.8 528.3l10.7 .5 .5-.5zM589.8 528.3l10.7 .5h-10.7z"/>
<path d="M589.8 528.8l11.2 .4-.5-.4zM589.8 528.8l11.2 .4h-11.2z"/>
<path d="M589.8 529.2l11.4 .3-.2-.3zM589.8 529.2l11.4 .3h-11.4z"/>
<path d="M598.5 529.5h2.7zM598.5 529.5h2.7z"/>
<path d="M598.8 529.5l2.5 .1zM598.8 529.5l2.5 .1z"/>
<path d="M599.1 529.6l2.2 .1zM599.1 529.6l2.2 .1z"/>
<path d="M599.4 529.7l1.9 .1zM599.4 529.7l1.9 .1z"/>
<path d="M599.4 529.8l2.1 .2-.2-.2zM599.4 529.8l2.1 .2z"/>
<path d="M599.7 530l1.9 .2-.1-.2zM599.7 530l1.9 .2h-1.6z"/>
<path d="M600 530.2l1.6 .1zM600 530.2l1.6 .1z"/>
<path d="M600 530.3l1.7 .2-.1-.2zM600 530.3l1.7 .2z"/>
<path d="M600.2 530.5l1.6 .4-.1-.4zM600.2 530.5l1.6 .4h-1.5z"/>
<path d="M600.3 530.9l1.5 .1zM600.3 530.9l1.5 .1z"/>
<path d="M600.3 531l1.5 .3v-.3zM600.3 531l1.5 .3h-1.4z"/>
<path d="M600.4 531.3l1.5 .3-.1-.3zM600.4 531.3l1.5 .3h-1.5z"/>
<path d="M600.4 531.6l1.5 3.8v-3.8zM600.4 531.6l1.5 3.8h-1.5z"/>
<path d="M589.8 529.5l1.4 5.9v-5.9zM589.8 529.5l1.4 5.9h-1.4z"/>
</g>
<path d="M575.5 533.5l11.6 1.9v-1.9zM575.5 533.5l11.6 1.9h-11.6z" fill="#007bc2" stroke="#007bc2" stroke-width=".39"/>
<path d="M575.5 522.3l11.6 1.9v-1.9zM575.5 522.3l11.6 1.9h-11.6z" fill="#9ad3f4" stroke="#9ad3f4" stroke-width=".39"/>
<path d="M575.5 527.9l11.6 1.9v-1.9zM575.5 527.9l11.6 1.9h-11.6z" fill="#00a8e6" stroke="#00a8e6" stroke-width=".39"/>
<g fill="none" stroke="#3f3f3f" stroke-width=".39">
<circle cx="610.2" cy="528.8" r="6.5"/>
<circle cx="610.2" cy="528.8" r="5.1"/>
</g>
<g fill="#3f3f3f">
<path d="M611.4 537.6h1.8l-.7 .2-.1 2.1h-.2v-2.1z"/>
<path d="M613.8 537.6h1.3v.2h-1v.7l.8 .1v.2h-.8v.9h1v.2l-1.4-.1z"/>
<path d="M607.1 537.6l1.4 .2v.6l-.4 .3 .6 1.2h-.3l-.6-1h-.4v1h-.3zM607.4 537.8v.8l.8-.1-.1-.6z"/>
<path d="M609.9 537.6h.4l.8 2.3h-.3l-.2-.6h-1l-.2 .6h-.3zM610.1 537.9l-.4 1.1h.8z"/>
</g>
<g fill="#000" stroke="#000" stroke-width=".39">
<path d="M362.1 553.2h8.8v3.6h-8.8zM376 552.1h8v4.8h-8zM402.1 552.1h7.9v4.8h-7.9zM411.7 551.5h12.3v6.3h-12.3zM362.9 557.6h7.7v4.4h-7.7zM364 562.7h5.5v4.3h-5.5zM377.1 557.6h5.2v4.4h-5.2zM377.4 562.7h4.6v4.3h-4.6zM387.1 546.8h11.1v16.1h-11.1zM389.5 562.7h6.6v4.3h-6.6zM389.5 557.7h6.6v4.3h-6.6zM403.1 562.6h5.2v4.4h-5.2z"/>
<path d="M403.1 557.6h5.2v4.4h-5.2zM416 562.8h5.4v4.2h-5.4zM416 557.8h5.4v4.2h-5.4z"/>
<path d="M25 516.7v.8l790-.8zM25 517.5l790-.8v.8z"/>
<path d="M229.6 517.1l.7 55v-55zM229.6 517.1l.7 55h-.7z"/>
<path d="M359.8 517.1l.3 55v-55zM359.8 517.1l.3 55h-.3z"/>
<path d="M411.8 517.1l.3 55v-55zM411.8 517.1l.3 55h-.3z"/>
<path d="M424.6 517.1l.7 55v-55zM424.6 517.1l.7 55h-.7z"/>
<path d="M522.1 517.1l.7 40v-40zM522.1 517.1l.7 40h-.7z"/>
<path d="M619.6 516.7l.7 .8 195-.8zM620.3 517.5l195-.8-.7 .8zM815.3 516.7l-.7 .8 .7 54.9zM814.6 517.5l.7 54.9-.7-.6zM619.6 572.4h195.7l-.7-.6zM619.6 572.4l.7-.6h194.3zM619.6 516.7v55.7l.7-.6zM619.6 516.7l.7 .8v54.3z"/>
<path d="M620 531.8v.6l195-.6zM620 532.4l195-.6v.6z"/>
<path d="M425 556.9v.4l195-.4zM425 557.3l195-.4v.4z"/>
<path d="M620 556.9v.4l195-.4zM620 557.3l195-.4v.4z"/>
<path d="M25 566.9v.3l205-.3zM25 567.2l205-.3v.3z"/>
<path d="M25.5 571.6l-1 1 790-1zM24.5 572.6l790-1 1 1zM814.5 22.6v549l1 1zM815.5 21.6v551l-1-550zM25.5 22.6h789l1-1zM24.5 21.6h791l-790 1zM24.5 21.6l1 550v-549zM24.5 21.6l1 550-1 1z"/>
<path d="M230 567.2h195v-.3zM230 566.9h195l-195 .3z"/>
</g>
<g fill="none" stroke="#000" stroke-width=".39">
<path d="M90.8 14.1v6M156.6 14.1v6M222.5 14.1v6M288.3 14.1v6M354.1 14.1v6M419.9 14.1v6M485.8 14.1v6M551.6 14.1v6M617.4 14.1v6M683.3 14.1v6M749.1 14.1v6M17 77.1h6"/>
<path d="M817 77.1h6M17 132.1h6M817 132.1h6M17 187.1h6M817 187.1h6M17 242.1h6M817 242.1h6M17 297.1h6M817 297.1h6M17 352.1h6M817 352.1h6M17 407.1h6"/>
<path d="M817 407.1h6M17 462.1h6M817 462.1h6M17 517.1h6M65 517.1v55M240 517.1v55M255 517.1v55M373 517.1v55M386 517.1v55M399 517.1v55M817 517.1h6M25 522.1h400"/>
<path d="M25 527.1h400M25 532.1h400M25 537.1h400M25 542.1h400M25 547.1h400M25 552.1h400M25 557.1h400M522.5 543.1h97.5M635 557.1v15M665 557.1v15M785 557.1v15M25 562.1h400"/>
<path d="M90.8 574.1v6M156.6 574.1v6M222.5 574.1v6M288.3 574.1v6M354.1 574.1v6M419.9 574.1v6M485.8 574.1v6M551.6 574.1v6M617.4 574.1v6M683.3 574.1v6M749.1 574.1v6"/>
</g>
<path d="M5 .1h-5v5M835 .1h5v5M0 589.1v5h5M840 589.1v5h-5" fill="none" stroke="#767676" stroke-width=".39"/>
<g font-size="7.8">
<text x="638" y="523.6">NORTHERN STAR RESOURCES LTD</text>
<text x="638" y="530.6">KCGM GROWTH PROJECT</text>
<text x="638" y="547.1">REAGENTS - SHEET 9</text>
<text x="564" y="553.1">23517</text>
<text x="638" y="554.6">PROCESS FLOW DIAGRAM</text>
<text x="624" y="568.1">A1</text>
<text x="687.5" y="568.1">2000-F00-PFD-PR-10045</text>
<text x="798.7" y="568.1">1</text>
</g>
<g font-size="5.5">
<text x="759.5" y="35.9">LEGEND:</text>
<text x="644.2" y="567.4">N.T.S.</text>
</g>
<g font-size="4.7">
<text x="56.6" y="18.6">A</text>
<text x="122.5" y="18.6">B</text>
<text x="188.6" y="18.6">C</text>
<text x="254.1" y="18.6">D</text>
<text x="320.2" y="18.6">E</text>
<text x="386" y="18.6">F</text>
<text x="451.7" y="18.6">G</text>
<text x="517.5" y="18.6">H</text>
<text x="583.6" y="18.6">J</text>
<text x="649.1" y="18.6">K</text>
<text x="715.1" y="18.6">L</text>
<text x="780.7" y="18.6">M</text>
<text x="19.2" y="51.1">1</text>
<text x="819.2" y="51.1">1</text>
<text x="18.9" y="106.1">2</text>
<text x="818.9" y="106.1">2</text>
<text x="18.9" y="161.1">3</text>
<text x="818.9" y="161.1">3</text>
<text x="18.8" y="216.1">4</text>
<text x="818.8" y="216.1">4</text>
<text x="18.9" y="271.1">5</text>
<text x="818.9" y="271.1">5</text>
<text x="18.9" y="326.1">6</text>
<text x="818.9" y="326.1">6</text>
<text x="18.9" y="381.1">7</text>
<text x="818.9" y="381.1">7</text>
<text x="18.9" y="436.1">8</text>
<text x="818.9" y="436.1">8</text>
<text x="18.9" y="491.1">9</text>
<text x="818.9" y="491.1">9</text>
<text x="18.2" y="546.1">10</text>
<text x="818.2" y="546.1">10</text>
<text x="56.6" y="578.6">A</text>
<text x="122.5" y="578.6">B</text>
<text x="188.6" y="578.6">C</text>
<text x="254.1" y="578.6">D</text>
<text x="320.2" y="578.6">E</text>
<text x="386" y="578.6">F</text>
<text x="451.7" y="578.6">G</text>
<text x="517.5" y="578.6">H</text>
<text x="583.6" y="578.6">J</text>
<text x="649.1" y="578.6">K</text>
<text x="715.1" y="578.6">L</text>
<text x="780.7" y="578.6">M</text>
</g>
<g font-size="3.9">
<text x="773.6" y="41.7">INTERMITTENT</text>
<text x="773.7" y="46.5">SP2 NEW</text>
<text x="773.7" y="51.1">SP2 DECOMMISSIONED</text>
<text x="762.3" y="68.3">GRAVITY CONCENTRATORS</text>
<text x="764" y="73.3">2000-F00-PFD-PR-10007</text>
<text x="781.3" y="78.3">ANTISCALANT</text>
<text x="120" y="84.8">F72-PP-697</text>
<text x="117.8" y="95.4">DOSING PUMP 1</text>
<text x="118.4" y="90.9">ANTISCALANT</text>
<text x="151.8" y="110.8">F72-PK-406</text>
<text x="150.5" y="116.9">ANTISCALANT</text>
<text x="150.6" y="121.4">DOSING SKID 1</text>
<text x="769.1" y="124.3">ABATEMENT PACKAGE</text>
<text x="780.8" y="120.4">KILN MERCURY</text>
<text x="763.9" y="129.3">2000-F00-PFD-PR-10033</text>
<text x="781.3" y="134.3">ANTISCALANT</text>
<text x="120" y="140.8">F72-PP-698</text>
<text x="118.4" y="146.9">ANTISCALANT</text>
<text x="117.5" y="151.4">DOSING PUMP 2</text>
<text x="782.9" y="160.4">CIL4 ELUTION</text>
<text x="764.3" y="165.4">2000-F00-PFD-PR-10031</text>
<text x="781.3" y="170.4">ANTISCALANT</text>
<text x="119.8" y="176.8">F72-PP-699</text>
<text x="118.4" y="182.9">ANTISCALANT</text>
<text x="117.5" y="187.4">DOSING PUMP 3</text>
<text x="755.1" y="196.4">CIL4 ELUTION HEAT EXCHANGER</text>
<text x="764.3" y="201.4">2000-F00-PFD-PR-10031</text>
<text x="781.3" y="206.3">ANTISCALANT</text>
<text x="120" y="212.8">F72-PP-700</text>
<text x="118.4" y="218.9">ANTISCALANT</text>
<text x="117.5" y="223.4">DOSING PUMP 4</text>
<text x="151.7" y="250.8">F72-PK-409</text>
<text x="150.5" y="256.9">ANTISCALANT</text>
<text x="150.2" y="261.5">DOSING SKID 4</text>
<text x="779.4" y="263.4">WET SCRUBBER</text>
<text x="783.7" y="259.3">PACKED BED</text>
<text x="764" y="268.4">2000-F00-PFD-PR-10030</text>
<text x="781.3" y="273.4">ANTISCALANT</text>
<text x="119.9" y="279.8">F72-PP-705</text>
<text x="118.4" y="285.9">ANTISCALANT</text>
<text x="117.5" y="290.5">DOSING PUMP 9</text>
<text x="26" y="535.9">2000-F00-PID-PR-10007LEGEND SHEET 7 - PIPING AND INSTRUMENTATION DIAGRAM</text>
<text x="26" y="545.9">2000-F00-PID-PR-10005LEGEND SHEET 5 - PIPING AND INSTRUMENTATION DIAGRAM</text>
<text x="26" y="540.9">2000-F00-PID-PR-10006LEGEND SHEET 6 - PIPING AND INSTRUMENTATION DIAGRAM</text>
<text x="26" y="550.9">2000-F00-PID-PR-10004LEGEND SHEET 4 - PIPING AND INSTRUMENTATION DIAGRAM</text>
<text x="26" y="555.9">2000-F00-PID-PR-10003LEGEND SHEET 3 - PIPING AND INSTRUMENTATION DIAGRAM</text>
<text x="26" y="560.8">2000-F00-PID-PR-10002LEGEND SHEET 2 - PIPING AND INSTRUMENTATION DIAGRAM</text>
<text x="234.4" y="560.8">1</text>
<text x="240.9" y="560.8">04SEP26</text>
<text x="257" y="560.8">SP1 AS BUILT</text>
<text x="451.6" y="563.8">INFORMATION AND REPRESENTATIONS ON THIS DRAWING ARE THE INTELLECTUAL PROPERTY OF</text>
<text x="26" y="565.8">2000-F00-PID-PR-10001</text>
<text x="66" y="565.8">LEGEND SHEET 1 - PIPING AND INSTRUMENTATION DIAGRAM</text>
<text x="234.1" y="565.8">0</text>
<text x="241" y="565.8">10APR25</text>
<text x="257" y="565.8">ISSUED FOR DESIGN</text>
<text x="452" y="568">PRIMERO UNLESS SPECIFICALLY IDENTIFIED OTHERWISE. ALL RIGHTS INCLUDING USE RESERVED</text>
<text x="12.5" y="581.2" transform="rotate(-90 12.5 581.2)">O:\CAD PROJECTS\235 NORTHERN STAR RESOURCES LTD\23517 KCGM GROWTH PROJECT\03 DELIVERABLES\PR\PFD\AS BUILT\2000-F00-PFD-PR-10045.DWG 07SEP26 3:37PM ANTHONY.VANDOORNUM</text>
</g>
<text font-size="3.8" fill="#3f3f3f" x="526.8" y="539.9">primero.com.au | DESIGN | CONSTRUCT | OPERATE</text>
<g font-size="3.1">
<text x="622.2" y="521.6">PROJECT:</text>
<text x="622.2" y="536.6">TITLE:</text>
<text x="524.7" y="547.1">PRIMERO PROJECT NUMBER:</text>
<text x="623.7" y="559.8">SHEET</text>
<text x="646.2" y="559.8">SCALE</text>
<text x="666.7" y="559.8">DRG No.</text>
<text x="794.6" y="559.8">REVISION</text>
<text x="40.4" y="570.3">DRG No.</text>
<text x="140" y="570.3">REFERENCES</text>
<text x="232.6" y="570.3">REV</text>
<text x="244.3" y="570.3">DATE</text>
<text x="299.9" y="570.3">DESCRIPTION</text>
<text x="362.9" y="570.3">DRAW</text>
<text x="375.8" y="570.3">CHECK</text>
<text x="388.3" y="570.3">DESIGN</text>
<text x="399.6" y="570.3">TECH APP</text>
<text x="412.6" y="570.3">PROJ APP</text>
</g>
</svg>
